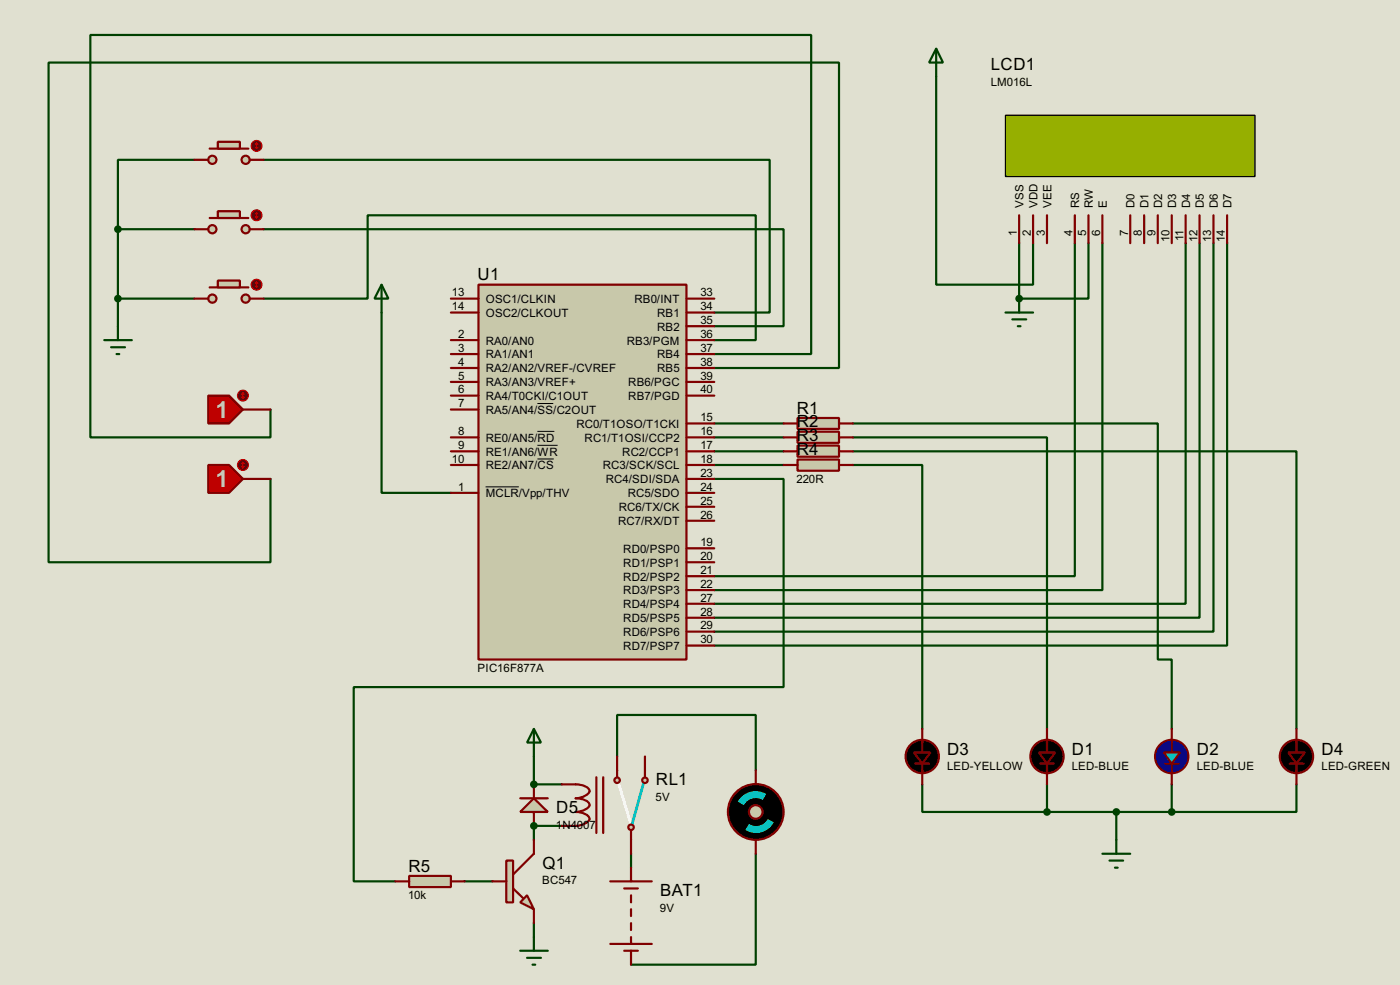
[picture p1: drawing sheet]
<svg xmlns="http://www.w3.org/2000/svg" width="256mm" height="180mm" viewBox="0 0 256 180" stroke-linecap="round" stroke-linejoin="round" font-family="sans-serif">
<path d="M0 0h256.5v180.3h-256.5z" fill="#e0e0d0"/>
<g fill="none" stroke="#004000" stroke-width=".4">
<path d="M35.6 29.3h-14v12.7M48.3 29.3h92.7v27.9h-10.1M21.6 54.7h14M21.6 42v17.7M21.6 42h14M48.3 42h95.3v17.7h-12.7M48.3 54.7h19.1v-15.3h71.1v22.9h-7.6M196.9 44.5v61h-66M202 44.5v63.5h-71.1M217.2 44.5v66h-86.3M219.8 44.5v68.6h-88.9M222.3 44.5v71.1h-91.4"/>
<path d="M224.8 44.5v73.7h-93.9M130.9 64.8h17.7v-58.4h-132v73.7h33v-5.1M130.9 67.4h22.8v-55.9h-144.8v91.4h40.7v-15.2M130.9 77.5h12.7M156.3 77.5h55.8v43.2h2.6v12.7M130.9 80.1h12.7M130.9 82.6h12.7M130.9 85.1h12.7M156.3 80.1h35.5v53.3M156.3 85.1h12.7v48.3M156.3 82.6h81.2v50.8M97.8 151.2h5.1"/>
<path d="M169 143.6v5h22.8M191.8 148.6h22.9M191.8 143.6v5M204.5 148.6v5.1M214.7 143.6v5M237.5 143.6v5h-22.8"/>
</g>
<circle cx="97.8" cy="151.2" r=".2" fill="#004000"/>
<path d="M171.5 14v38.1h17.8v-7.6M186.7 44.5v10.2M130.9 87.7h12.7v38.1h-78.8v35.5h7.6M113.1 138.5v-7.6h25.4v10.1M97.8 151.2v2.5M115.6 156.3v2.5M138.5 156.3v20.3h-22.9M85.1 161.3h5.1M97.8 169v2.5" fill="none" stroke="#004000" stroke-width=".4"/>
<circle cx="186.7" cy="54.7" r=".2" fill="#004000"/>
<path d="M69.9 57.2v33h12.7M199.4 44.5v10.2h-12.7M97.8 143.6h5.1" fill="none" stroke="#004000" stroke-width=".4"/>
<circle cx="97.8" cy="143.6" r=".2" fill="#004000"/>
<path d="M97.8 138.5v5.1" fill="none" stroke="#004000" stroke-width=".4"/>
<path d="M87.7 52.1h38.1v68.6h-38.1z" fill="#c8c8aa" stroke="#800000" stroke-width=".4"/>
<g fill="none" stroke="#800000" stroke-width=".4">
<path d="M82.6 54.7h5.1M82.6 57.2h5.1M125.8 54.7h5.1M125.8 57.2h5.1M125.8 59.7h5.1M82.6 62.3h5.1M82.6 64.8h5.1M82.6 67.4h5.1M82.6 72.4h5.1M82.6 75h5.1M82.6 69.9h5.1M125.8 62.3h5.1"/>
<path d="M125.8 64.8h5.1M125.8 67.4h5.1M125.8 72.4h5.1M125.8 69.9h5.1M125.8 77.5h5.1M82.6 80.1h5.1M82.6 82.6h5.1M82.6 85.1h5.1M82.6 90.2h5.1M125.8 80.1h5.1M125.8 82.6h5.1M125.8 85.1h5.1"/>
<path d="M125.8 95.3h5.1M125.8 92.8h5.1M125.8 90.2h5.1M125.8 87.7h5.1M125.8 100.4h5.1M125.8 102.9h5.1M125.8 118.2h5.1M125.8 115.6h5.1M125.8 113.1h5.1M125.8 110.5h5.1M125.8 108h5.1M125.8 105.5h5.1"/>
</g>
<path d="M98.5 73.9h2.9M98.5 79h3.1M89 89.1h6.1M98.5 81.5h3.7M98.5 84h3" fill="none" stroke="#000" stroke-width=".18"/>
<path d="M184.2 21.1h45.7v11.2h-45.7z" fill="#96af00" stroke="#000" stroke-width=".25"/>
<g fill="none" stroke="#800000" stroke-width=".4">
<path d="M186.7 39.4v5.1M189.3 39.4v5.1M191.8 39.4v5.1M196.9 39.4v5.1M199.4 39.4v5.1M202 39.4v5.1M207.1 39.4v5.1M209.6 39.4v5.1M212.1 39.4v5.1M214.7 39.4v5.1M217.2 39.4v5.1M219.8 39.4v5.1"/>
<path d="M222.3 39.4v5.1M224.8 39.4v5.1"/>
</g>
<g fill="#c8c8aa" stroke="#800000" stroke-width=".4">
<circle cx="45" cy="29.3" r=".75"/>
<circle cx="38.9" cy="29.3" r=".75"/>
</g>
<path d="M38.4 27.2h7.1" fill="none" stroke="#800000" stroke-width=".4"/>
<path d="M39.9 26h4.1v1.2h-4.1z" fill="#c8c8aa" stroke="#800000" stroke-width=".4"/>
<path d="M35.6 29.3h2.6M45.8 29.3h2.5" fill="none" stroke="#800000" stroke-width=".4"/>
<circle cx="47" cy="26.7" r="1" fill="#400000" stroke="#f00" stroke-width=".2"/>
<path d="M46.8 27l.2 .2M47 26.2v1M47 26.2l-.2 .3M47 26.2l.3 .3M47.3 27l-.3 .2" fill="none" stroke="#f00" stroke-width=".2"/>
<g fill="#c8c8aa" stroke="#800000" stroke-width=".4">
<circle cx="45" cy="42" r=".75"/>
<circle cx="38.9" cy="42" r=".75"/>
</g>
<path d="M38.4 39.9h7.1" fill="none" stroke="#800000" stroke-width=".4"/>
<path d="M39.9 38.7h4.1v1.2h-4.1z" fill="#c8c8aa" stroke="#800000" stroke-width=".4"/>
<path d="M35.6 42h2.6M45.8 42h2.5" fill="none" stroke="#800000" stroke-width=".4"/>
<circle cx="47" cy="39.4" r="1" fill="#400000" stroke="#f00" stroke-width=".2"/>
<path d="M46.8 39.7l.2 .2M47 38.9v1M47 38.9l-.2 .3M47 38.9l.3 .3M47.3 39.7l-.3 .2" fill="none" stroke="#f00" stroke-width=".2"/>
<g fill="#c8c8aa" stroke="#800000" stroke-width=".4">
<circle cx="45" cy="54.7" r=".75"/>
<circle cx="38.9" cy="54.7" r=".75"/>
</g>
<path d="M38.4 52.6h7.1" fill="none" stroke="#800000" stroke-width=".4"/>
<path d="M39.9 51.4h4.1v1.2h-4.1z" fill="#c8c8aa" stroke="#800000" stroke-width=".4"/>
<path d="M35.6 54.7h2.6M45.8 54.7h2.5" fill="none" stroke="#800000" stroke-width=".4"/>
<circle cx="47" cy="52.1" r="1" fill="#400000" stroke="#f00" stroke-width=".2"/>
<path d="M46.8 52.4l.2 .2M47 51.6v1M47 51.6l-.2 .3M47 51.6l.3 .3M47.3 52.4l-.3 .2" fill="none" stroke="#f00" stroke-width=".2"/>
<path d="M38.2 72.4h3.8l2.5 2.6-2.5 2.5h-3.8z" fill-rule="evenodd" fill="#c00000" stroke="#800000" stroke-width=".4"/>
<path d="M44.5 75h5.1" fill="none" stroke="#800000" stroke-width=".4"/>
<circle cx="44.5" cy="72.4" r="1" fill="#400000" stroke="#f00" stroke-width=".2"/>
<path d="M44.3 72.7l.2 .3M44.5 71.9v1.1M44.5 71.9l-.2 .3M44.5 71.9l.3 .3M44.8 72.7l-.3 .3" fill="none" stroke="#f00" stroke-width=".2"/>
<path d="M38.2 85.1h3.8l2.5 2.6-2.5 2.5h-3.8z" fill-rule="evenodd" fill="#c00000" stroke="#800000" stroke-width=".4"/>
<path d="M44.5 87.7h5.1" fill="none" stroke="#800000" stroke-width=".4"/>
<circle cx="44.5" cy="85.1" r="1" fill="#400000" stroke="#f00" stroke-width=".2"/>
<path d="M44.3 85.4l.2 .3M44.5 84.6v1.1M44.5 84.6l-.2 .3M44.5 84.6l.3 .3M44.8 85.4l-.3 .3" fill="none" stroke="#f00" stroke-width=".2"/>
<path d="M21.6 59.7v2.6M19.1 62.3h5.1M20.4 63.6h2.5M21.4 64.8h.5" fill="none" stroke="#004000" stroke-width=".4"/>
<g fill="#004000" stroke="#004000" stroke-width=".4">
<circle cx="21.6" cy="54.7" r=".5"/>
<circle cx="21.6" cy="42" r=".5"/>
</g>
<path d="M105.5 143.6a3.3 3.3 0 0 1 2.4 .8 .89 .89 0 0 1-.7 1.2l-1.1 .4-.6 .1a3.3 3.3 0 0 1 2.4 .9l.1 .4a2.75 2.75 0 0 1-2.5 1.2 2.37 2.37 0 0 1 2.5 1.3 2.75 2.75 0 0 1-2.5 1.3M109.3 142.3v10.2M110.5 142.3v10.2M113.1 141v1.3M115.6 151.9v1.8M118.2 141v1.3" fill="none" stroke="#800000" stroke-width=".4"/>
<path d="M113.3 143.3l2.3 7.6" fill="none" stroke="#feffff" stroke-width=".5"/>
<path d="M117.9 143.3l-2 7.4" fill="none" stroke="#00c0c0" stroke-width=".5"/>
<g fill="#c8c8aa" stroke="#800000" stroke-width=".4">
<circle cx="115.6" cy="151.4" r=".5"/>
<circle cx="118.1" cy="142.8" r=".5"/>
<circle cx="113" cy="142.8" r=".5"/>
</g>
<path d="M113.1 138.5v2.5M118.2 138.5v2.5M190.6 139.8h2.5M191.8 133.4v4.3M191.8 139.8v3.8M102.9 143.6h2.6M102.9 151.2h2.6M115.6 153.7v2.6" fill="none" stroke="#800000" stroke-width=".4"/>
<g fill="#000" stroke="#800000" stroke-width=".4">
<path d="M190.3 137.7h3l-1.5 2.1z"/>
<circle cx="191.8" cy="138.5" r="3.1"/>
</g>
<path d="M190.8 138.5h2M191.3 138h1v1h-1zM191.8 137.5v2" fill="none" stroke="#000040" stroke-width=".2"/>
<circle cx="214.6" cy="138.5" r="3.1" fill="#00f" stroke="#800000" stroke-width=".4"/>
<path d="M213.4 139.8h2.6M214.7 135.4v2.3M214.7 139.8v1.7" fill="none" stroke="#800000" stroke-width=".4"/>
<path d="M213.2 137.7h3l-1.5 2.1z" fill="#158aff" stroke="#800000" stroke-width=".4"/>
<path d="M214.7 133.4v2.5M214.7 141v2.6" fill="none" stroke="#800000" stroke-width=".4"/>
<path d="M146.1 76.5h7.6v2h-7.6z" fill="#c8c8aa" stroke="#800000" stroke-width=".4"/>
<path d="M143.6 77.5h2.5M153.7 77.5h2.6" fill="none" stroke="#800000" stroke-width=".4"/>
<path d="M146.1 79h7.6v2.1h-7.6z" fill="#c8c8aa" stroke="#800000" stroke-width=".4"/>
<path d="M143.6 80.1h2.5M153.7 80.1h2.6" fill="none" stroke="#800000" stroke-width=".4"/>
<path d="M146.1 81.6h7.6v2h-7.6z" fill="#c8c8aa" stroke="#800000" stroke-width=".4"/>
<path d="M143.6 82.6h2.5M153.7 82.6h2.6" fill="none" stroke="#800000" stroke-width=".4"/>
<path d="M146.1 84.1h7.6v2.1h-7.6z" fill="#c8c8aa" stroke="#800000" stroke-width=".4"/>
<path d="M143.6 85.1h2.5M153.7 85.1h2.6M167.7 139.8h2.5M169 133.4v4.3M169 139.8v3.8M236.3 139.8h2.5M237.5 133.4v4.3M237.5 139.8v3.8" fill="none" stroke="#800000" stroke-width=".4"/>
<g fill="#000" stroke="#800000" stroke-width=".4">
<path d="M167.4 137.7h3.1l-1.5 2.1zM236 137.7h3.1l-1.6 2.1z"/>
<circle cx="168.9" cy="138.5" r="3.1"/>
<circle cx="237.5" cy="138.5" r="3.1"/>
</g>
<path d="M167.9 138.5h2.1M168.5 138h1v1h-1zM169 137.5v2" fill="none" stroke="#000040" stroke-width=".2"/>
<path d="M202 156.3h5.1M203.3 157.5h2.5M204.3 158.8h.5M204.5 153.7v2.6" fill="none" stroke="#004000" stroke-width=".4"/>
<g fill="#004000" stroke="#004000" stroke-width=".4">
<circle cx="204.5" cy="148.6" r=".5"/>
<circle cx="214.6" cy="148.6" r=".5"/>
<circle cx="191.8" cy="148.6" r=".5"/>
</g>
<path d="M96.6 163.9l1.2 2.5-2.5-1.2z" fill="#c8c8aa" stroke="#800000" stroke-width=".4"/>
<path d="M92.8 157.5h1.2v7.7h-1.2z" fill="#c8c8aa" stroke="#800000" stroke-width=".4"/>
<path d="M97.8 153.7v2.6l-3.8 3.8M90.2 161.3h2.6M94 162.6l1.8 1.8M97.8 166.4v2.6" fill="none" stroke="#800000" stroke-width=".4"/>
<path d="M97.8 146.1l2.6 2.5h-5.1z" fill="#c8c8aa" stroke="#800000" stroke-width=".4"/>
<path d="M95.3 146.1h5.1M97.8 143.6v2.5M97.8 148.6v2.6" fill="none" stroke="#800000" stroke-width=".4"/>
<circle cx="97.8" cy="151.2" r=".5" fill="#004000" stroke="#004000" stroke-width=".4"/>
<path d="M75 160.3h7.6v2.1h-7.6z" fill="#c8c8aa" stroke="#800000" stroke-width=".4"/>
<path d="M115.6 158.8v2.5M72.4 161.3h2.6M82.6 161.3h2.5M111.8 161.3h7.6M111.8 172.8h7.6M114.4 162.6h2.5M114.4 174h2.5M115.6 163.9v1.3M115.6 166.4v1.3M115.6 169v1.2M115.6 171.5v1.3M115.6 174v2.6" fill="none" stroke="#800000" stroke-width=".4"/>
<path d="M95.3 174h5.1M96.6 175.3h2.5M97.6 176.6h.5M97.8 171.5v2.5" fill="none" stroke="#004000" stroke-width=".4"/>
<circle cx="138.4" cy="148.6" r="5.1" fill="#000" stroke="#800000" stroke-width=".4"/>
<circle cx="138.4" cy="148.6" r="1.25" fill="#c8c8aa" stroke="#800000" stroke-width=".4"/>
<g fill="#000" stroke="#000" stroke-width=".4">
<path d="M135.2 146.7l1.1 .7a2.49 2.49 0 0 0 .9 3.4l-.6 1.1a3.8 3.8 0 0 1-1.4-5.2z" fill-rule="evenodd"/>
<path d="M140.4 145.3a3.7 3.7 0 0 1 1.4 5.2l-1.1-.6a2.58 2.58 0 0 0-.9-3.5z" fill-rule="evenodd"/>
</g>
<g fill="#00c0c0">
<path d="M135.6 146.1a3.8 3.8 0 0 1 4.8-.8l-.6 1.1a2.55 2.55 0 0 0-3.5 1l-1.1-.7z" fill-rule="evenodd"/>
<path d="M137.2 150.8a2.43 2.43 0 0 0 3.5-.9l1.1 .6a3.7 3.7 0 0 1-5.2 1.4z" fill-rule="evenodd"/>
</g>
<path d="M138.5 141v2.6M138.5 153.7v2.6" fill="none" stroke="#800000" stroke-width=".4"/>
<path d="M171.5 8.9l1.3 2.6h-2.6zM171.5 8.9v5.1M69.9 52.1l1.3 2.6h-2.6zM69.9 52.1v5.1M184.2 57.2h5.1M185.5 58.5h2.5M186.5 59.7h.5M186.7 54.7v2.5M97.8 133.4l1.3 2.5h-2.5zM97.8 133.4v5.1" fill="none" stroke="#004000" stroke-width=".4"/>
<g fill="#004000" stroke="#004000" stroke-width=".4">
<circle cx="186.7" cy="54.7" r=".5"/>
<circle cx="97.8" cy="143.6" r=".5"/>
</g>
<g font-size="4.8" fill="#c0c0c0">
<text x="39.5" y="76.5">1</text>
<text x="39.5" y="89.2">1</text>
</g>
<g font-size="3.5">
<text x="181.5" y="12.9">LCD1</text>
<text x="87.5" y="51.3">U1</text>
<text x="146" y="75.7">R1</text>
<text x="146" y="78.2">R2</text>
<text x="146" y="80.8">R3</text>
<text x="146" y="83.3">R4</text>
<text x="120.2" y="143.7">RL1</text>
<text x="173.5" y="138.1">D3</text>
<text x="196.4" y="138.1">D1</text>
<text x="219.3" y="138.1">D2</text>
<text x="242.1" y="138.1">D4</text>
<text x="101.9" y="148.8">D5</text>
<text x="74.8" y="159.5">R5</text>
<text x="99.4" y="159">Q1</text>
<text x="121" y="164">BAT1</text>
</g>
<g font-size="2.4">
<text x="181.5" y="15.8">LM016L</text>
<text x="187.5" y="38.1" transform="rotate(-90 187.5 38.1)">VSS</text>
<text x="190.1" y="38.1" transform="rotate(-90 190.1 38.1)">VDD</text>
<text x="192.6" y="38.1" transform="rotate(-90 192.6 38.1)">VEE</text>
<text x="197.7" y="38.1" transform="rotate(-90 197.7 38.1)">RS</text>
<text x="200.2" y="38.1" transform="rotate(-90 200.2 38.1)">RW</text>
<text x="202.8" y="38.1" transform="rotate(-90 202.8 38.1)">E</text>
<text x="207.9" y="38.1" transform="rotate(-90 207.9 38.1)">D0</text>
<text x="210.4" y="38.1" transform="rotate(-90 210.4 38.1)">D1</text>
<text x="212.9" y="38.1" transform="rotate(-90 212.9 38.1)">D2</text>
<text x="215.5" y="38.1" transform="rotate(-90 215.5 38.1)">D3</text>
<text x="218" y="38.1" transform="rotate(-90 218 38.1)">D4</text>
<text x="220.5" y="38.1" transform="rotate(-90 220.5 38.1)">D5</text>
<text x="223.1" y="38.1" transform="rotate(-90 223.1 38.1)">D6</text>
<text x="225.6" y="38.1" transform="rotate(-90 225.6 38.1)">D7</text>
<text x="186.3" y="43.1" transform="rotate(-90 186.3 43.1)">1</text>
<text x="188.9" y="43.1" transform="rotate(-90 188.9 43.1)">2</text>
<text x="191.4" y="43.1" transform="rotate(-90 191.4 43.1)">3</text>
<text x="196.5" y="43.1" transform="rotate(-90 196.5 43.1)">4</text>
<text x="199" y="43.1" transform="rotate(-90 199 43.1)">5</text>
<text x="201.6" y="43.1" transform="rotate(-90 201.6 43.1)">6</text>
<text x="206.7" y="43.1" transform="rotate(-90 206.7 43.1)">7</text>
<text x="209.2" y="43.1" transform="rotate(-90 209.2 43.1)">8</text>
<text x="211.7" y="43.1" transform="rotate(-90 211.7 43.1)">9</text>
<text x="214.3" y="44.2" transform="rotate(-90 214.3 44.2)">10</text>
<text x="216.8" y="44.1" transform="rotate(-90 216.8 44.1)">11</text>
<text x="219.4" y="44.3" transform="rotate(-90 219.4 44.3)">12</text>
<text x="221.9" y="44.2" transform="rotate(-90 221.9 44.2)">13</text>
<text x="224.4" y="44.2" transform="rotate(-90 224.4 44.2)">14</text>
<text x="82.8" y="54.3">13</text>
<text x="82.8" y="56.8">14</text>
<text x="89" y="55.4">OSC1/CLKIN</text>
<text x="89" y="58">OSC2/CLKOUT</text>
<text x="116.2" y="55.4">RB0/INT</text>
<text x="120.4" y="58">RB1</text>
<text x="128.3" y="59.3">35</text>
<text x="128.3" y="56.8">34</text>
<text x="128.3" y="54.3">33</text>
<text x="84" y="61.9">2</text>
<text x="84" y="64.4">3</text>
<text x="89" y="63.1">RA0/AN0</text>
<text x="89" y="65.6">RA1/AN1</text>
<text x="114.8" y="63.1">RB3/PGM</text>
<text x="120.4" y="65.6">RB4</text>
<text x="120.4" y="60.5">RB2</text>
<text x="128.3" y="64.4">37</text>
<text x="128.3" y="61.9">36</text>
<text x="84" y="67">4</text>
<text x="84" y="72">6</text>
<text x="84" y="69.5">5</text>
<text x="89" y="68.1">RA2/AN2/VREF-/CVREF</text>
<text x="89" y="70.7">RA3/AN3/VREF+</text>
<text x="115.1" y="70.7">RB6/PGC</text>
<text x="120.4" y="68.1">RB5</text>
<text x="128.3" y="72">40</text>
<text x="128.3" y="69.5">39</text>
<text x="128.3" y="67">38</text>
<text x="84" y="74.6">7</text>
<text x="89" y="73.2">RA4/T0CKI/C1OUT</text>
<text x="89" y="75.8">RA5/AN4/SS/C2OUT</text>
<text x="115.1" y="73.2">RB7/PGD</text>
<text x="128.3" y="77.1">15</text>
<text x="84" y="79.7">8</text>
<text x="84" y="82.2">9</text>
<text x="89" y="80.8">RE0/AN5/RD</text>
<text x="89" y="83.4">RE1/AN6/WR</text>
<text x="105.6" y="78.3">RC0/T1OSO/T1CKI</text>
<text x="107.1" y="80.8">RC1/T1OSI/CCP2</text>
<text x="114" y="83.4">RC2/CCP1</text>
<text x="128.3" y="79.7">16</text>
<text x="128.3" y="82.2">17</text>
<text x="145.9" y="80.7">220R</text>
<text x="145.9" y="83.3">220R</text>
<text x="82.8" y="84.7">10</text>
<text x="84" y="89.8">1</text>
<text x="89" y="85.9">RE2/AN7/CS</text>
<text x="110.4" y="85.9">RC3/SCK/SCL</text>
<text x="111" y="88.5">RC4/SDI/SDA</text>
<text x="128.3" y="84.7">18</text>
<text x="128.3" y="89.8">24</text>
<text x="128.3" y="87.3">23</text>
<text x="145.9" y="85.8">220R</text>
<text x="145.9" y="88.4">220R</text>
<text x="89" y="91">MCLR/Vpp/THV</text>
<text x="113.3" y="93.6">RC6/TX/CK</text>
<text x="115" y="91">RC5/SDO</text>
<text x="128.3" y="94.9">26</text>
<text x="128.3" y="92.4">25</text>
<text x="113.2" y="96.1">RC7/RX/DT</text>
<text x="114.2" y="101.2">RD0/PSP0</text>
<text x="128.3" y="100">19</text>
<text x="114.2" y="103.7">RD1/PSP1</text>
<text x="114.2" y="106.3">RD2/PSP2</text>
<text x="128.3" y="102.5">20</text>
<text x="128.3" y="107.6">22</text>
<text x="128.3" y="105.1">21</text>
<text x="114.2" y="113.9">RD5/PSP5</text>
<text x="114.2" y="111.3">RD4/PSP4</text>
<text x="114.2" y="108.8">RD3/PSP3</text>
<text x="128.3" y="112.7">28</text>
<text x="128.3" y="110.1">27</text>
<text x="114.2" y="119">RD7/PSP7</text>
<text x="114.2" y="116.4">RD6/PSP6</text>
<text x="128.3" y="117.8">30</text>
<text x="128.3" y="115.2">29</text>
<text x="87.5" y="122.9">PIC16F877A</text>
<text x="173.5" y="141">LED-YELLOW</text>
<text x="196.3" y="141">LED-BLUE</text>
<text x="219.2" y="141">LED-BLUE</text>
<text x="242.1" y="141">LED-GREEN</text>
<text x="120.1" y="146.6">5V</text>
<text x="101.9" y="151.7">1N4007</text>
<text x="99.3" y="161.9">BC547</text>
<text x="74.8" y="164.6">10k</text>
<text x="120.9" y="167">9V</text>
</g>
</svg>
